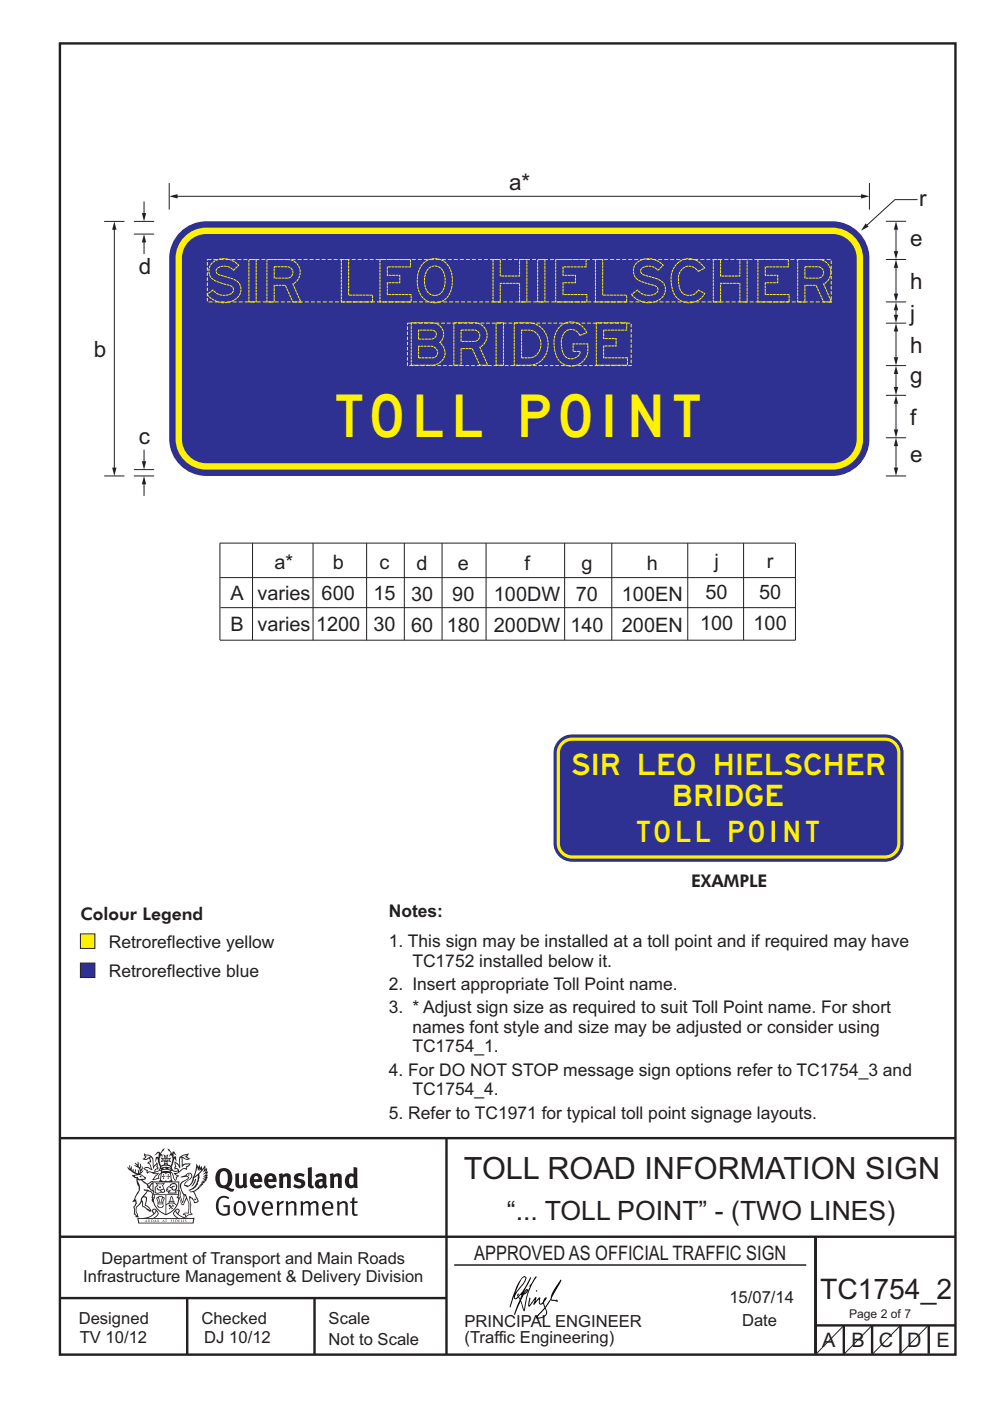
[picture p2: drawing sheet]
<svg xmlns="http://www.w3.org/2000/svg" width="210mm" height="297mm" viewBox="0 0 210 297" stroke-linecap="round" stroke-linejoin="round" font-family="sans-serif">
<g fill="none" stroke="#231f20" stroke-width=".51">
<path d="M12.7 9.2h190v278h-190zM12.7 241.3h189.9M94.7 241.4v45.8M12.7 262.2h190.1M12.7 275.2h82M39.7 275.2v12M66.7 275.2v12M173 262.2v24.8M173 281h29.7M179 281v6M185 281v6M191 281v6"/>
<path d="M197 281v6"/>
</g>
<path d="M96.4 268.2h74.6M179 281l-6 6.2M185 281l-6.1 6.2M191 281l-6 6.2" fill="none" stroke="#231f20" stroke-width=".21"/>
<path d="M17.1 204.2h3v3.1h-3z" fill-rule="evenodd" fill="#2e3092" stroke="#231f20" stroke-width=".21"/>
<path d="M38.2 49.2a7.8 7.8 0 0 1 5.5-2.3h132.9a7.9 7.9 0 0 1 7.8 7.9v38.3a7.9 7.9 0 0 1-7.8 7.8h-132.9a7.9 7.9 0 0 1-7.8-7.8v-38.3a7.8 7.8 0 0 1 2.3-5.6z" fill-rule="evenodd" fill="#2e3092"/>
<path d="M38.8 50.5a6.5 6.5 0 0 1 4.9-2.2h132.9a6.5 6.5 0 0 1 6.5 6.5v38.3a6.5 6.5 0 0 1-6.5 6.5h-132.9a6.5 6.5 0 0 1-6.5-6.5v-38.3a6.5 6.5 0 0 1 1.6-4.3z" fill-rule="evenodd" fill="#fff200"/>
<path d="M39.8 51.5a5.2 5.2 0 0 1 3.9-1.9h132.9a5.2 5.2 0 0 1 5.1 5.2v38.3a5.2 5.2 0 0 1-5.1 5.1h-132.9a5.2 5.2 0 0 1-5.1-5.1v-38.3a5.1 5.1 0 0 1 1.2-3.3z" fill-rule="evenodd" fill="#2e3092"/>
<path d="M35.9 38.8v5.6M36.8 41.6h146.7" fill="none" stroke="#231f20" stroke-width=".21"/>
<g fill="#231f20">
<path d="M182.6 41.2l1.8 .4-1.8 .5z"/>
<path d="M35.9 41.6l1.8-.4v.9z"/>
</g>
<path d="M44 55h132.3v9h-132.3zM86.4 68.5h47.5v9h-47.5z" fill="none" stroke="#fff200" stroke-width=".21" stroke-dasharray=".8 .4" stroke-linecap="butt"/>
<path d="M22.1 46.9h4.3M194.6 42.3h-4.8l-6.5 6" fill="none" stroke="#231f20" stroke-width=".21"/>
<path d="M183.6 47.4l.6 .7-1.6 .8z" fill="#231f20"/>
<path d="M184.4 38.8v5.6M28.4 49.6h4.3M28.4 46.9h4.3M30.5 42.7v3.3" fill="none" stroke="#231f20" stroke-width=".21"/>
<path d="M30.1 45.2h.9l-.5 1.7z" fill="#231f20"/>
<path d="M30.5 50.5v3.4" fill="none" stroke="#231f20" stroke-width=".21"/>
<path d="M30.5 49.6l.5 1.8h-.9z" fill="#231f20"/>
<path d="M187.9 46.9h4.3M187.9 92.8h4.3M190 93.7v6.3M187.9 100.9h4.3" fill="none" stroke="#231f20" stroke-width=".21"/>
<g fill="#231f20">
<path d="M189.6 99.1h.9l-.5 1.8z"/>
<path d="M190 92.8l.5 1.8h-.9z"/>
</g>
<path d="M24.2 47.9v52.1" fill="none" stroke="#231f20" stroke-width=".21"/>
<g fill="#231f20">
<path d="M23.8 99.1h.9l-.5 1.8z"/>
<path d="M24.2 46.9l.5 1.8h-.9z"/>
</g>
<path d="M28.4 99.6h4.3M30.5 95.3v3.4M22.1 100.9h4.3M28.4 100.9h4.3" fill="none" stroke="#231f20" stroke-width=".21"/>
<path d="M30.1 97.8h.9l-.5 1.8z" fill="#231f20"/>
<path d="M30.5 101.8v3.3" fill="none" stroke="#231f20" stroke-width=".21"/>
<path d="M30.5 100.9l.5 1.8h-.9z" fill="#231f20"/>
<path d="M190 84.7v7.2" fill="none" stroke="#231f20" stroke-width=".21"/>
<g fill="#231f20">
<path d="M189.6 91h.9l-.5 1.8z"/>
<path d="M190 83.8l.5 1.8h-.9z"/>
</g>
<path d="M190 78.4v4.5M187.9 83.8h4.3" fill="none" stroke="#231f20" stroke-width=".21"/>
<g fill="#231f20">
<path d="M189.6 82h.9l-.5 1.8z"/>
<path d="M190 77.5l.5 1.8h-.9z"/>
</g>
<path d="M187.9 77.5h4.3M190 69.4v7.2" fill="none" stroke="#231f20" stroke-width=".21"/>
<g fill="#231f20">
<path d="M189.6 75.7h.9l-.5 1.8z"/>
<path d="M190 68.5l.5 1.8h-.9z"/>
</g>
<path d="M190 47.8v6.3M187.9 68.5h4.3" fill="none" stroke="#231f20" stroke-width=".21"/>
<g fill="#231f20">
<path d="M189.6 53.2h.9l-.5 1.8z"/>
<path d="M190 46.9l.5 1.8h-.9z"/>
</g>
<path d="M190 64.9v2.7" fill="none" stroke="#231f20" stroke-width=".21"/>
<g fill="#231f20">
<path d="M189.6 66.7h.9l-.5 1.8z"/>
<path d="M190 64l.5 1.8h-.9z"/>
</g>
<path d="M190 55.9v7.2M187.9 64h4.3" fill="none" stroke="#231f20" stroke-width=".21"/>
<g fill="#231f20">
<path d="M189.6 62.2h.9l-.5 1.8z"/>
<path d="M190 55l.5 1.8h-.9z"/>
</g>
<g fill="none" stroke="#231f20" stroke-width=".21">
<path d="M187.9 55h4.3M53.6 115.1v20.6M66.4 115.1v20.6M77.8 115.1v20.6M85.8 115.1v20.6M93.8 115.1v20.6M103.1 115.1v20.6M119.8 115.1v20.6M129.8 115.1v20.6M145.9 115.1v20.6M157.7 115.1v20.6M168.7 115.1h-122.1v20.6"/>
<path d="M168.7 115.1v20.6h-122.1M46.6 122.5h122.1M46.7 128.8h122"/>
</g>
<g fill="#231f20">
<path d="M47 248.5a2.55 2.55 0 0 0 0 2.7l.3 .1a.81 .81 0 0 0 1-.9v-.6a1.04 1.04 0 0 0-1.1-1.5zM46.3 248.1a1.82 1.82 0 0 1 2.1-.2 1.82 1.82 0 0 1 .9 1.9 2.29 2.29 0 0 1-.8 1.9l.7 .3h.5l-.2 .6a2.87 2.87 0 0 1-2-.7 2.12 2.12 0 0 1-1.7-3.1z" fill-rule="evenodd"/>
<path d="M49.9 248.9l.8-.2v2a.46 .46 0 0 0 .2 .6 .46 .46 0 0 0 .7-.2v-2.2l.7-.2v2.4l.2 .5-.6 .4-.2-.3a1.02 1.02 0 0 1-1.2 .2 1.02 1.02 0 0 1-.6-1.1z" fill-rule="evenodd"/>
<path d="M54 249.5l-.1 .5h.9a.49 .49 0 0 0-.2-.6 .49 .49 0 0 0-.6 .1zM53.4 249.2a1.34 1.34 0 0 1 1.6-.3 1.34 1.34 0 0 1 .6 1.5v.2h-1.7a.77 .77 0 0 0 .5 .8 .77 .77 0 0 0 .9-.3l.3 .4a1.59 1.59 0 0 1-2.1 .2 1.59 1.59 0 0 1-.4-2z" fill-rule="evenodd"/>
<path d="M57 249.5l-.1 .5h.9a.49 .49 0 0 0-.2-.6 .49 .49 0 0 0-.6 .1zM56.4 249.2a1.34 1.34 0 0 1 1.6-.3 1.34 1.34 0 0 1 .7 1.5v.2h-1.8a.77 .77 0 0 0 .5 .8 .77 .77 0 0 0 .9-.3l.3 .4a1.59 1.59 0 0 1-2 .2 1.59 1.59 0 0 1-.5-2z" fill-rule="evenodd"/>
<path d="M59.1 248.9l.8-.2 .1 .4a.95 .95 0 0 1 1-.3 .95 .95 0 0 1 .7 .8v2.3h-.8v-2.3a.46 .46 0 0 0-.8 .1v2.2h-.9z" fill-rule="evenodd"/>
<path d="M62.5 249.1a1.75 1.75 0 0 1 2.1-.1l-.2 .5-.6-.2a.43 .43 0 0 0-.6 .3l.4 .3a1.04 1.04 0 0 1 1.2 1.2 1.04 1.04 0 0 1-1.4 .9l-1.2-.4 .3-.6 1 .4 .4-.4a.88 .88 0 0 0-1-.5l-.4-.2-.1-.4z" fill-rule="evenodd"/>
<path d="M65.3 247.6l.8-.2 .1 3.8 .2 .2 .2 .5a.88 .88 0 0 1-1-.1 .88 .88 0 0 1-.3-1z" fill-rule="evenodd"/>
<path d="M67.8 250.6a.43 .43 0 0 0-.1 .7 .43 .43 0 0 0 .7-.1v-.7zM66.8 249.2a1.7 1.7 0 0 1 2.4 .1v1.8l.3 .4-.4 .5-.5-.3a1.03 1.03 0 0 1-1.7-.2 1.03 1.03 0 0 1 .8-1.5h.7v-.4a.8 .8 0 0 0-1.2 .1z" fill-rule="evenodd"/>
<path d="M69.9 248.9l.8-.2 .1 .4a.95 .95 0 0 1 1-.3 .95 .95 0 0 1 .7 .8v2.3h-.8v-2.3a.46 .46 0 0 0-.8 .1v2.2h-.8z" fill-rule="evenodd"/>
<path d="M74.3 249.5a1.48 1.48 0 0 0 0 1.7l.4 .1 .3-.2v-1.5l-.3-.2zM75 247.4l.8 .2 .1 4.3h-.7l-.1-.2a1.26 1.26 0 0 1-1.4 0 1.26 1.26 0 0 1-.6-1.3 1.29 1.29 0 0 1 .5-1.3 1.29 1.29 0 0 1 1.4-.2z" fill-rule="evenodd"/>
<path d="M46.4 253.9a1.72 1.72 0 0 1 2.2 0l-.2 .3a1.24 1.24 0 0 0-1.4-.1 1.24 1.24 0 0 0-.7 1.3 1.49 1.49 0 0 0 1.3 2l.7-.2v-1.3h-.9l-.1-.4h1.4v2a1.93 1.93 0 0 1-2.2-.1 1.93 1.93 0 0 1-.7-2.2l.2-.7z" fill-rule="evenodd"/>
<path d="M50.3 255.2a1.65 1.65 0 0 0 .3 2.2 .99 .99 0 0 0 1-1.5 .78 .78 0 0 0-.4-.8 .78 .78 0 0 0-.9 .1zM50 254.9a1.33 1.33 0 0 1 1.6-.1 1.33 1.33 0 0 1 .5 1.5 1.31 1.31 0 0 1-1.3 1.5 1.31 1.31 0 0 1-1.3-1.6l.1-.5z" fill-rule="evenodd"/>
<path d="M52.5 254.7l.4-.1 .9 2.6 .8-2.5h.5l-1.1 3h-.5z" fill-rule="evenodd"/>
<path d="M56.2 255.2l-.2 .7h1.4a.7 .7 0 0 0-.3-.8 .7 .7 0 0 0-.9 .1zM55.9 255a1.22 1.22 0 0 1 1.5-.2 1.22 1.22 0 0 1 .5 1.5h-1.9a.93 .93 0 0 0 .5 1 .93 .93 0 0 0 1.2-.2l.1 .3a1.43 1.43 0 0 1-1.7 .1 1.43 1.43 0 0 1-.6-1.7z" fill-rule="evenodd"/>
<path d="M58.7 254.8l.4-.2 .1 .5 .4-.3 .6-.2-.2 .6a.66 .66 0 0 0-.8 .6v1.9h-.4z" fill-rule="evenodd"/>
<path d="M60.6 254.8l.4-.2 .1 .5a.94 .94 0 0 1 1-.4 .94 .94 0 0 1 .8 .7v2.3h-.5l-.1-2.5a.81 .81 0 0 0-1.2 .3v2.2h-.4z" fill-rule="evenodd"/>
<path d="M63.7 254.7l.5-.1 .1 .5 .4-.3a.78 .78 0 0 1 1.1 .3 .9 .9 0 0 1 1-.5 .9 .9 0 0 1 .7 .8v2.3h-.4l-.1-2.5a.67 .67 0 0 0-1.1 .3v2.2h-.5v-2.4l-.4-.2-.7 .4v2.2h-.5z" fill-rule="evenodd"/>
<path d="M69 255.2l-.2 .7h1.4a.7 .7 0 0 0-.3-.8 .7 .7 0 0 0-.9 .1zM68.7 255a1.22 1.22 0 0 1 1.5-.2 1.22 1.22 0 0 1 .5 1.5h-1.9a.93 .93 0 0 0 .5 1 .93 .93 0 0 0 1.2-.2l.1 .3a1.44 1.44 0 0 1-1.7 .1 1.44 1.44 0 0 1-.6-1.7z" fill-rule="evenodd"/>
<path d="M71.4 254.8l.5-.2 .1 .5a.94 .94 0 0 1 1-.4 .94 .94 0 0 1 .7 .7v2.3h-.4l-.1-2.5a.81 .81 0 0 0-1.2 .3v2.2h-.5z" fill-rule="evenodd"/>
<path d="M74.7 254l.5-.2v.9h.7l-.1 .4h-.7l.1 2.2 .1 .1h.5l.1 .3a.75 .75 0 0 1-1.2-.6v-2h-.4v-.4h.4z" fill-rule="evenodd"/>
<path d="M30.8 244.9l1.1 .3-.9 .5h-.4l.5-.5zM31.8 245.5l.2-.1a2.44 2.44 0 0 1 .4 2l.1 .4 .7-1-.1 .6 .3 .3a.57 .57 0 0 0-.6 .8l-1-.2-.5 .2 .1-.5-.7-.2 .6-.2 1 .5 .1-.1-.6-1.3-.2-.1 .5-.1zM30.7 244.5l-.2 .4 .3 .4-.6 .4a1.04 1.04 0 0 0 1.4-.1l.2 .7h-.4l-.2 .4a.94 .94 0 0 1 .9 1.1l-.2-.1a1.16 1.16 0 0 0-1.5-.1l.3 .4 .4 .2 .1 .5 .2 .2v-.2a.94 .94 0 0 1 1.1 .2h.9l-1.2 1.2a1.13 1.13 0 0 0 1.2-.2l.4-.1-.1-.4 .5-.7a.83 .83 0 0 0-.6 1.1l-.3-.1-.7 .3 1.1-1.4-.5 .2-.5-.1 1.3-.5-.2-.2-.8 .4v-.3l.2-.2 .3 .1 .1-.3-.2-.4v-.6l-.2-.3-.6 .9v-.7a1.42 1.42 0 0 0-1.7-1.8z" fill-rule="evenodd"/>
<path d="M38.5 245.3l.5-.3 .7-.1-.6 .3 .8 .5h-.3zM38.3 245.5h.2l.1 2a1.69 1.69 0 0 1 1.5-.7l-.7 .5 .1 .5a1.1 1.1 0 0 0-1.5 .6l-.1-.5-.2-.2h-.5l.2-.4-.2-.7a1.42 1.42 0 0 1 .8 1.1l.2-.1zM37.1 246.2l.1 1-.2 .3v.5l.6-.1 .1 .2a.96 .96 0 0 1-1.1-.1l-.1 .1a1.06 1.06 0 0 0 1.3 .2v.1a.72 .72 0 0 1-1 .2l.3 .5 .6 .3-.4 .1-.1 .7-.3-.4-.3-1.1-.4-.4 .4 .9a1.54 1.54 0 0 0 .6 1.2l.2-.3a.58 .58 0 0 1 .5-.7l.1-.2h-.3l-.4-.3 .9-.5a.93 .93 0 0 1 1.1-.5l.1 .2 .2-.1 .1-.5a.99 .99 0 0 0 .7-.9l-1.3 .1-.4 .3v-1.5l.9 .4 .8-.3h-.3l-.5-.4 .4-.7-.7 .2a1.46 1.46 0 0 0-1.3 2.1v.4l-.2-.4z" fill-rule="evenodd"/>
<path d="M35.6 248.9l.2 .1-.1 .4h.3l-.3 .1v.5l-.1-.6h-.3l.3-.1z" fill-rule="evenodd"/>
<path d="M34.6 248.9l.2 .1-.1 .3 .4 .1h-.4v.6l-.1-.5-.3-.1h.3z" fill-rule="evenodd"/>
<path d="M34.3 248.8a.57 .57 0 0 1 .9 .2 .57 .57 0 0 1 .9-.2l.2 1.4-.2 .1a.57 .57 0 0 1-.9-.1 .69 .69 0 0 1-1.1 0zM34.2 248.1l-.3 2.1-.2 .4h2.9l-.1-.4-.3-2.1h-.2v.3l-.8-.1-.9 .1 .1-.3z" fill-rule="evenodd"/>
<path d="M34.2 252.4a.3 .3 0 0 0 .6 0 .3 .3 0 0 0-.6 0zM33.3 251l.3 .3-.3 .3a.79 .79 0 0 0 0 1.3l.8-.2-.1-.3a.55 .55 0 0 1-.7-.6h.1l.1 .3 .4 .1 .8-.2-.4-.7 .4-.3-.7 .1zM33 250.7l1.1 .2 .9-.2-.4 .7 .4 1.1a.56 .56 0 0 1-.8 .3l-.2 .1a.73 .73 0 0 1-.9 .1 .73 .73 0 0 1-.3-.9v-.4l.5-.4z" fill-rule="evenodd"/>
<path d="M35.6 251.9l.7-.5a.58 .58 0 0 1 1-.1 .58 .58 0 0 1-.5 .9l-.2-.3a.43 .43 0 0 1 .6-.3v-.1a.57 .57 0 0 0-.8 .2l-.2-.1-.3 .2 .4 .1a.55 .55 0 0 0 .9 .5v.5h-1.3l.3-.4-.1-.2-.6 .1 .2-.2-.2-.1zM35.4 251.8l-.1 .2a.39 .39 0 0 0 .2 .7l.3-.1-.2 .5h1.9l-.1-.8a.86 .86 0 0 0-.1-1.4 .86 .86 0 0 0-1.3 .4z" fill-rule="evenodd"/>
<path d="M36 254.8h.8v.2h-.8zM36.4 253.8l.2 .8h-.4zM36.4 253.5l-.3 .5-.1 .6h-.2v.4l-.7 .4 .1 .2a1.48 1.48 0 0 1 2.2 .1l.2-.1-.6-.5v-.5h-.2l-.1-.6z" fill-rule="evenodd"/>
<path d="M35.8 255.4l.3 .1 .2 .3 .3-.2-.2-.2a.38 .38 0 0 1 .4 .5l-.1-.2-.3 .3 .3 .2-.3 .2-.1-.3-.4 .3-.1-.2 .4-.3-.2-.1-.1 .1z" fill-rule="evenodd"/>
<path d="M34.5 254h.2v.2l-.3 .6h-.1zM33.6 255.3h.9v.2a.55 .55 0 0 1-.8 .4v-.2h-.2zM33.4 254h.2l.2 .8h-.2zM33.6 255h.8l.1 .1-.8 .1zM33.8 253.7h.5l-.2 1.1h-.2zM33.3 253.8l-.1 .3 .3 1.2a.48 .48 0 0 0-.1 .5 .48 .48 0 0 0 .4 .3l.6-.1a.49 .49 0 0 0 .2-.7l.3-1.2-.1-.3a1.42 1.42 0 0 0-1.5 0z" fill-rule="evenodd"/>
<path d="M33.6 251.6h.5l.1 .3h-.4z" fill-rule="evenodd"/>
<path d="M41.3 250.1l.3-.2-.2 .9-.6 .7h-.2l.5-.7z" fill-rule="evenodd"/>
<path d="M39.7 249l.3-.2 .5 .2a.88 .88 0 0 1-.6 1.1 1.22 1.22 0 0 0-.8 1.3l.5 .2a.72 .72 0 0 0 .9-.4l.5-.8 .2-.6 .8-.6v.3a2.85 2.85 0 0 1-2 2.8l.1 .1a2.13 2.13 0 0 0 1.9-1.5l-.1-.2a2.01 2.01 0 0 0 .3-1.8l1.2-1.3-.4 1 .7-.5-.7 1 .8-.4-.8 .8 .7-.1-.9 .5 .8-.1-.8 .4h.7l-.8 .3 .3 .2h-.4l.2 .4-.4-.1 .2 .3h-.4l.1 .3h-.1a2.16 2.16 0 0 1-2 1l.1 .2h.4a.76 .76 0 0 1 .7 .7l.5 1.2-.6 .2a1.45 1.45 0 0 0-1.2-1.3l.3 1.8-.1 1.9 .4 .2a1.07 1.07 0 0 0-1.2 .4v-.3l-.5-.2a.87 .87 0 0 1 1-.1l.1-.7a4.4 4.4 0 0 0-.6-3.1l-.1-.3h-.2a2.16 2.16 0 0 1-.7-2.2l.3-.3 1.2-.8a.55 .55 0 0 0-.4-.7zM37.8 252.4a.76 .76 0 0 1 .3 1.1l.6 1.6 .4-1.7 .2 .1a.61 .61 0 0 1-.1 .9l-.3 .9h-.2l-.7-1.6-.3 .1a1.18 1.18 0 0 0 .1-1.4zM41.8 247.5l.2 .8 .3-.6v.6l.3-.5a1.9 1.9 0 0 1-1.1 1.4l-.3 .3zM38.2 249.6l1.4-.1 .2 .1v.3l-.5 .3a1.26 1.26 0 0 0-1 1.9l.2 .7a1.84 1.84 0 0 1 .2 2l-.4-1.3a.96 .96 0 0 0-.4-1.3l-.4 .3a.78 .78 0 0 1-.1 1.3l.2 .2h.4l.4 1.1a.38 .38 0 0 0 .2 .4 .38 .38 0 0 0 .4-.1l.6-1.2a2.94 2.94 0 0 1 .3 2.5v.5l-.8-.1-.3 .4v.2l.4-.1 .1 .4 .2 .1a1.02 1.02 0 0 1 1.3-.5l-.1-.4-.3-.1 .2-1.7-.3-1.4 .1 .1a1.14 1.14 0 0 1 .7 .9 .63 .63 0 0 0 .9-.2 .63 .63 0 0 0-.2-.8l-.6-1.3 .9-.6 .2-.3 .2-.1v-.2h.3l-.1-.3h.4l-.1-.3 .5-.1-.2-.2 .5-.4 .1-.2-.3 .1 .5-.6-.3 .1 .3-.6-.4 .1 .4-.5v-.3l-.3 .2 .1-.6v-.3l-.4 .3-.1-.8-.5 .8-.2-.7-.2 .5-.3-.8-.1 .6-.5-.8-.1 1.4-.7 1.9a1.81 1.81 0 0 1-.9 1.4l-.6-.2a1.75 1.75 0 0 1 1.1-1.2 .75 .75 0 0 0 .1-1.3 .75 .75 0 0 0-1.2 .5z" fill-rule="evenodd"/>
<path d="M41.2 254.2l.3-.1 .1 .3h-.4z" fill-rule="evenodd"/>
<path d="M29.4 258.4h11.6l-.2 .8h-11.3zM31.3 258.2l.5-.1a2.48 2.48 0 0 0 1.4-1.3l.2 .6-.5 .5-.4 .3zM32.5 256.6l.3-.2 .2 .2-.3 .6zM37.2 256.8a2.65 2.65 0 0 0 1.8 1.4h-1.1l-.5-.3-.5-.5zM37.4 256.6l.2-.2 .3 .2-.3 .6zM29.2 258.2l.1 1.2h11.7l.3-1.1-.2-.1a4.1 4.1 0 0 1-3.3-.9l.3-.4-.1-.5a1.06 1.06 0 0 0-1.3 .9l.2 .4 .6 .5h-4.7l.3-.1a.84 .84 0 0 0 .6-.7 .84 .84 0 0 0-.5-.9l-.3-.2-.5 .1-.1 .5 .3 .4a4.2 4.2 0 0 1-3.4 .9z" fill-rule="evenodd"/>
<path d="M31 258.7l.1 .2h-.2zM31 258.6l-.3 .5 .4-.1 .2 .1z" fill-rule="evenodd"/>
<path d="M31.3 258.6h.2v.4a.25 .25 0 0 0 .3-.1 .25 .25 0 0 0-.1-.3h.1a.29 .29 0 0 1 0 .4 .29 .29 0 0 1-.4 0 .29 .29 0 0 1 0-.4z" fill-rule="evenodd"/>
<path d="M32.2 258.6a.22 .22 0 0 1 .3 .2 .22 .22 0 0 1-.3 .2zM32 258.6v.5a.33 .33 0 0 0 .5-.1 .33 .33 0 0 0 0-.4 .33 .33 0 0 0-.5 0z" fill-rule="evenodd"/>
<path d="M32.9 258.7l.1 .2h-.2zM32.9 258.6l-.2 .5 .3-.1 .2 .1z" fill-rule="evenodd"/>
<path d="M33.3 258.6h.2v.2l.3-.2-.2 .2 .2 .3-.3-.2-.1 .2h-.1l.2-.3z" fill-rule="evenodd"/>
<path d="M34.7 258.7l.1 .2h-.2zM34.7 258.6l-.3 .5 .4-.1 .2 .1z" fill-rule="evenodd"/>
<path d="M35 258.6h.4h-.1v.5h-.2l.1-.5z" fill-rule="evenodd"/>
<path d="M36.2 258.6h.3h-.2v.2h.2h-.2l.1 .3h-.2z" fill-rule="evenodd"/>
<path d="M36.7 258.6h.2v.5h-.2z" fill-rule="evenodd"/>
<path d="M37.3 258.6a.22 .22 0 0 1 .3 .2 .22 .22 0 0 1-.3 .2zM37.1 258.6v.5a.33 .33 0 0 0 .5-.1 .33 .33 0 0 0 0-.4 .33 .33 0 0 0-.5 0z" fill-rule="evenodd"/>
<path d="M37.8 258.6h.3h-.1v.2h.1h-.1v.2l.1 .1h-.3z" fill-rule="evenodd"/>
<path d="M38.3 258.6h.3l-.1 .4 .2 .1h-.4z" fill-rule="evenodd"/>
<path d="M38.9 258.6h.2v.5h-.2z" fill-rule="evenodd"/>
<path d="M39.3 258.6h.2l-.2 .1 .2 .2-.1 .2h-.1v-.2l.2 .1z" fill-rule="evenodd"/>
<path d="M34.2 247.4a1.51 1.51 0 0 1 2 .2 2.67 2.67 0 0 0-2.1 0zM35.7 247.6l.4 .2 .1 .2-.4-.1zM34.6 247.7l.4-.1 .2 .2h-.4zM34 247.9l.3 .1-.3 .1zM34.9 246.9l.3-.2 .2 .2zM34.9 245.7h.2v.4h-.2zM35 245.1l.2 .2 .2-.2-.1 .4h-.2zM35.1 246.3h.2l.1 .4-.2-.2-.2 .2zM35.3 245.7h.2v.4h-.2zM34.4 245.7l.3 .1v.2l-.3 .1 .2-.2zM35.7 245.8l.3-.1-.2 .2 .2 .2-.4-.1zM32.7 244.9l1-.5-.1 1-.2-.1-.4 .1-.2 1.1 .5-1 .2 .9a1.84 1.84 0 0 1 .3 1.7l.4 .1a2.48 2.48 0 0 1 2.2 .1l.2-.3-.2-.7 .7-1.7 .4 .6-.2-1-.2-.1-.2 .3v-.9l.6 .4-.6-.7h-.3l-.1 .4-.5-.8-.5-.3 .2 .4 .5 .6-.4 .7 .4-.3a2.06 2.06 0 0 1 0 2.2l-.6-.2-.1-.6 .1-.1 .8 .2-.4-.5 .4-.5-.7 .2-.2-.2 .2-.7-.5 .4-.5-.4 .2 .7-.2 .2-.7-.2 .4 .5-.4 .5 .7-.2 .2 .1-.2 .6-.5 .2a2.02 2.02 0 0 1 0-2.2l.3 .5-.1-.6-.3-.1 .8-1.2-.5 .3-.4 .7-.2-.3a.8 .8 0 0 0-.8 .5z" fill-rule="evenodd"/>
<path d="M29.2 250.1l.3 .2a.61 .61 0 0 1 .8 .3l.3 .2a.8 .8 0 0 1 .6 1l.4 .1 .5 .6a1 1 0 0 1 .5 1l-.1 .7v-.5h-.1a.96 .96 0 0 0-.8-1.3l-.3-.2h-.6l-.1-.1-.2 .1 .2 .3h.5l-1.1 1.4-.2 .9-.4 .6a1.33 1.33 0 0 0-.5 1.8l.2 .5a1.26 1.26 0 0 1-.5-1.4l-.1-.4a1.56 1.56 0 0 0 .4-1.7l-.3 .2 .2-.5a3.2 3.2 0 0 0 .7-3zM30.4 253.9h.4a2.06 2.06 0 0 1-.1 1.6l.7 .5 .4 .5-.6-.2-.8-.6-.1-.9a.51 .51 0 0 1 .1-.9zM28.6 249.3a1.52 1.52 0 0 1 2.1 .6l-1.1 .1-.2-.1-.2-.4-.4 .1zM27.5 247v.8l-.3-.4-.2 .1a3.1 3.1 0 0 0 2 1.5l-1 .1 .5 .6 .5 .1v1.1a1.84 1.84 0 0 1-.2 2.5l-.4 .9-.4 .4 .3 .1 .4-.1 .1 .4-.2 .5-.3 .2 .1 1.8 .2-.1 .2 .6h.2l.4-.1-.1-.5a1.3 1.3 0 0 1-.1-1.6l.8-1.1 .2 1.1 .6 .2 .4 .6 .2-.2 .2 .4 .5-.1a1.85 1.85 0 0 0-1.2-1.3l.1-.3a1.39 1.39 0 0 0 0-1.5h-.5l.5-.6a.66 .66 0 0 1 .9-.4 .66 .66 0 0 1 .3 .9l-.1 .4h.2v.1l-.2 .3 .2 .5 .2-.3a2.24 2.24 0 0 0 .1-2.2 .73 .73 0 0 1-.7-.6 .73 .73 0 0 1 .5-.8l.1-.2a.94 .94 0 0 0-.9 .8 .48 .48 0 0 1-.1-.5 .48 .48 0 0 1 .5-.3l.5-.3a.51 .51 0 0 0-.8 .2l-.5 .3-1-.8 .6-.1 .1-.5-1.1-.7 .5-.4v-.4l-.5 .5 .1-.2a.69 .69 0 0 0 .2-1.1v.5l-.3 .2 .1-1.1-.3-.2 .1 .6-.1 .2-.4-1.2v.6l-.7-.3 .6 .6-.6-.2 .2 .3a1 1 0 0 1 .8 1.5l-.2-.8v.8l-.5-.2-.1-.7-.2 .6-.2-.1v-.6l-.2 .4-.2-.2 .1-.7-.2 .5z" fill-rule="evenodd"/>
<path d="M29.5 249.5l.3-.2 .3 .3z" fill-rule="evenodd"/>
<path d="M32.4 250.5h5.6v2l-.2-.1v-1.7h-5.2v2.5h5.2v-.8l.1 .2-.1 1.1v-.3h-2.5v4a4.1 4.1 0 0 0 2.6-3.6l.1-.1a4 4 0 0 1-2.8 3.9 4.2 4.2 0 0 1-2.8-4.7l.1 1.3 .1-.1a3.8 3.8 0 0 0 2.5 3.3v-4h-2.5l-.2-.9z" fill-rule="evenodd"/>
<circle cx="40" cy="249.1" r=".17"/>
</g>
<g fill="#000">
<path d="M111.6 273.7l.2-.2-.5 .7zM110.4 274.5l.2 .1-.3 .8-.2-.5zM110.9 270.9h.5a9.3 9.3 0 0 1-2 3.1l-.1 .3 1-2.5zM110.6 271a14.7 14.7 0 0 0-2.2 4.9l-.3 1.2 .1 .1 .8-2.3a.42 .42 0 0 0 .2 .6 .42 .42 0 0 0 .6-.3l.2-.1 .2 .5-1.1 3.2h.2l1.1-2.9 .6 1.9 .2 .2 .2-.5a13.5 13.5 0 0 1 2-6.2l.4-.5-.1-.2-1.6 2.1 .4-.1a14.9 14.9 0 0 0-1.3 5.1l-.4-1.1a1.39 1.39 0 0 1 .2-1.9l.1-.2a.92 .92 0 0 0 .8-1.2 .75 .75 0 0 0-.8 .7l-.1 .2 1.6-3.4h-.1l-.4 .7a10.5 10.5 0 0 1-2.2 3.3l.2-.5a.32 .32 0 0 0-.4 .2 .32 .32 0 0 0 .1 .4l-.5 .4a3.2 3.2 0 0 1 1.1-2.3l.5-.6a2.49 2.49 0 0 0 .7-1.6l-.4-.2z" fill-rule="evenodd"/>
<path d="M113.7 273.6l.3 .2h-.3z" fill-rule="evenodd"/>
<path d="M115.6 277.5a1.15 1.15 0 0 1 .1 1.3 1.15 1.15 0 0 1-1.2 .5l-.6 .1zM112.2 275.2l-.2 1.6 .2 .2 1.2-1.5-.2 1.1 1.1-1.1a.94 .94 0 0 0 .4 1.1l.5-.3 .3 .9-1.2 1.3a.98 .98 0 0 0-.5 1 1.9 1.9 0 0 0 2.3-1.3l-.1-.2a1.02 1.02 0 0 1 .2-1.4l.6-1 1.5 .3-.2-.4v.2l-1.1-.1v-.3l2-3.6 .1-.2-.2-.2-1.7 2.8a6.6 6.6 0 0 1-1.6 2.9l-.1-.2a1.01 1.01 0 0 1 .4-1.4l.1-.2-.3-.1-.4 .4-.1 .5-.6 .4-.1-.4 .1-.9-.2-.1-.9 1 .3-1h-.2l-1.4 1.8 .3-1.5v-.1z" fill-rule="evenodd"/>
</g>
<path d="M196.9 281l-6.1 6.2" fill="none" stroke="#231f20" stroke-width=".21"/>
<path d="M17.1 198h3v3.1h-3z" fill-rule="evenodd" fill="#fff200" stroke="#231f20" stroke-width=".21"/>
<path d="M118.6 156.9a3.9 3.9 0 0 1 2.7-1.2h66.4a3.9 3.9 0 0 1 4 3.9v19.2a3.9 3.9 0 0 1-4 3.9h-66.4a3.9 3.9 0 0 1-3.9-3.9v-19.2a3.9 3.9 0 0 1 1.2-2.7z" fill-rule="evenodd" fill="#2e3092"/>
<path d="M119 157.3a3.2 3.2 0 0 1 2.3-.9h66.4a3.3 3.3 0 0 1 3.3 3.2v19.2a3.3 3.3 0 0 1-3.3 3.2h-66.4a3.3 3.3 0 0 1-3.2-3.2v-19.2a3.2 3.2 0 0 1 .9-2.3z" fill-rule="evenodd" fill="#fff200"/>
<path d="M119.3 158a2.58 2.58 0 0 1 2-.9h66.4a2.58 2.58 0 0 1 2.6 2.5v19.2a2.58 2.58 0 0 1-2.6 2.6h-66.4a2.59 2.59 0 0 1-2.5-2.6v-19.2v-.6z" fill-rule="evenodd" fill="#2e3092"/>
<g font-size="9" fill="#fff200">
<text x="43.9" y="64">SIR</text>
<text x="72.4" y="64">LEO</text>
<text x="104.6" y="64">HIELSCHER</text>
<text x="87.2" y="77.4">BRIDGE</text>
<text x="71.4" y="92.6">TOLL POINT</text>
</g>
<text font-size="6.5" fill="#231f20" x="98.4" y="249.9">TOLL ROAD INFORMATION SIGN</text>
<text font-size="6" fill="#231f20" x="173.9" y="275.3">TC1754_2</text>
<text font-size="5.6" fill="#231f20" x="107.5" y="258.7">“... TOLL POINT” - (TWO LINES)</text>
<g font-size="4.8" fill="#231f20">
<text x="108" y="40.3">a*</text>
<text x="195" y="43.6">r</text>
<text x="193.1" y="52.2">e</text>
<text x="29.4" y="58">d</text>
<text x="193.1" y="61.2">h</text>
<text x="193.1" y="68">j</text>
<text x="19.9" y="75.6">b</text>
<text x="193.1" y="74.8">h</text>
<text x="193.1" y="81.2">g</text>
<text x="29.5" y="94.2">c</text>
<text x="193.1" y="90.1">f</text>
<text x="193.1" y="97.9">e</text>
</g>
<g font-size="4.5" fill="#fff200">
<text x="121.4" y="164.3">SIR</text>
<text x="135.7" y="164.3">LEO</text>
<text x="151.7" y="164.3">HIELSCHER</text>
<text x="143.1" y="171">BRIDGE</text>
<text x="135.1" y="178.6">TOLL POINT</text>
</g>
<g font-size="4.2" fill="#231f20">
<text x="58.2" y="120.6">a*</text>
<text x="70.6" y="120.6">b</text>
<text x="80.5" y="120.6">c</text>
<text x="88.4" y="120.9">d</text>
<text x="97.1" y="120.9">e</text>
<text x="111.2" y="120.9">f</text>
<text x="123.3" y="120.9">g</text>
<text x="137.2" y="120.9">h</text>
<text x="151.5" y="120.5">j</text>
<text x="162.7" y="120.5">r</text>
<text x="48.9" y="127.2">A</text>
<text x="54.6" y="127.2">varies</text>
<text x="68.2" y="127.2">600</text>
<text x="79.2" y="127.2">15</text>
<text x="87.2" y="127.4">30</text>
<text x="95.9" y="127.4">90</text>
<text x="104.8" y="127.4">100DW</text>
<text x="122.1" y="127.4">70</text>
<text x="131.9" y="127.4">100EN</text>
<text x="149.7" y="127">50</text>
<text x="161" y="127">50</text>
<text x="48.9" y="133.8">B</text>
<text x="54.6" y="133.7">varies</text>
<text x="67" y="133.7">1200</text>
<text x="79.2" y="133.7">30</text>
<text x="87.2" y="133.9">60</text>
<text x="94.8" y="133.9">180</text>
<text x="104.8" y="133.9">200DW</text>
<text x="121" y="133.9">140</text>
<text x="131.9" y="133.9">200EN</text>
<text x="148.5" y="133.5">100</text>
<text x="159.8" y="133.5">100</text>
<text x="100.6" y="267.2">APPROVED AS OFFICIAL TRAFFIC SIGN</text>
<text x="174.4" y="285.6">A</text>
<text x="180.6" y="285.6">B</text>
<text x="186.4" y="285.6">C</text>
<text x="192.4" y="285.6">D</text>
<text x="198.7" y="285.6">E</text>
</g>
<g font-size="3.7" fill="#231f20">
<text x="146.6" y="188.1">EXAMPLE</text>
<text x="17.1" y="195.1">Colour Legend</text>
<text x="82.5" y="194.5">Notes:</text>
<text x="23.1" y="200.9">Retroreflective yellow</text>
<text x="82.5" y="200.8">1. This sign may be installed at a toll point and if required may have</text>
<text x="23.1" y="207.1">Retroreflective blue</text>
<text x="82.5" y="209.9">2. Insert appropriate Toll Point name.</text>
<text x="87.5" y="205">TC1752 installed below it.</text>
<text x="82.5" y="214.9">3. * Adjust sign size as required to suit Toll Point name. For short</text>
<text x="87.5" y="219">names font style and size may be adjusted or consider using</text>
<text x="87.5" y="223.1">TC1754_1.</text>
<text x="82.5" y="228.1">4. For DO NOT STOP message sign options refer to TC1754_3 and</text>
<text x="87.5" y="232.2">TC1754_4.</text>
<text x="82.5" y="237.2">5. Refer to TC1971 for typical toll point signage layouts.</text>
</g>
<g font-size="3.5" fill="#231f20">
<text x="21.5" y="267.9">Department of Transport and Main Roads</text>
<text x="17.7" y="271.8">Infrastructure Management &amp; Delivery Division</text>
<text x="16.7" y="280.7">Designed</text>
<text x="42.7" y="280.7">Checked</text>
<text x="69.7" y="280.7">Scale</text>
<text x="98.5" y="281.4">PRINCIPAL ENGINEER</text>
<text x="154.7" y="276.2">15 07/14</text>
<text x="157.4" y="281.2">Date</text>
<text x="158.6" y="276.2">/</text>
<text x="16.9" y="284.8">TV 10/12</text>
<text x="43.3" y="284.8">DJ 10/12</text>
<text x="69.7" y="285.2">Not to Scale</text>
<text x="98.5" y="284.8">(Traffic Engineering)</text>
</g>
<text font-size="2.6" fill="#231f20" x="180.1" y="279.5">Page 2 of 7</text>
</svg>
